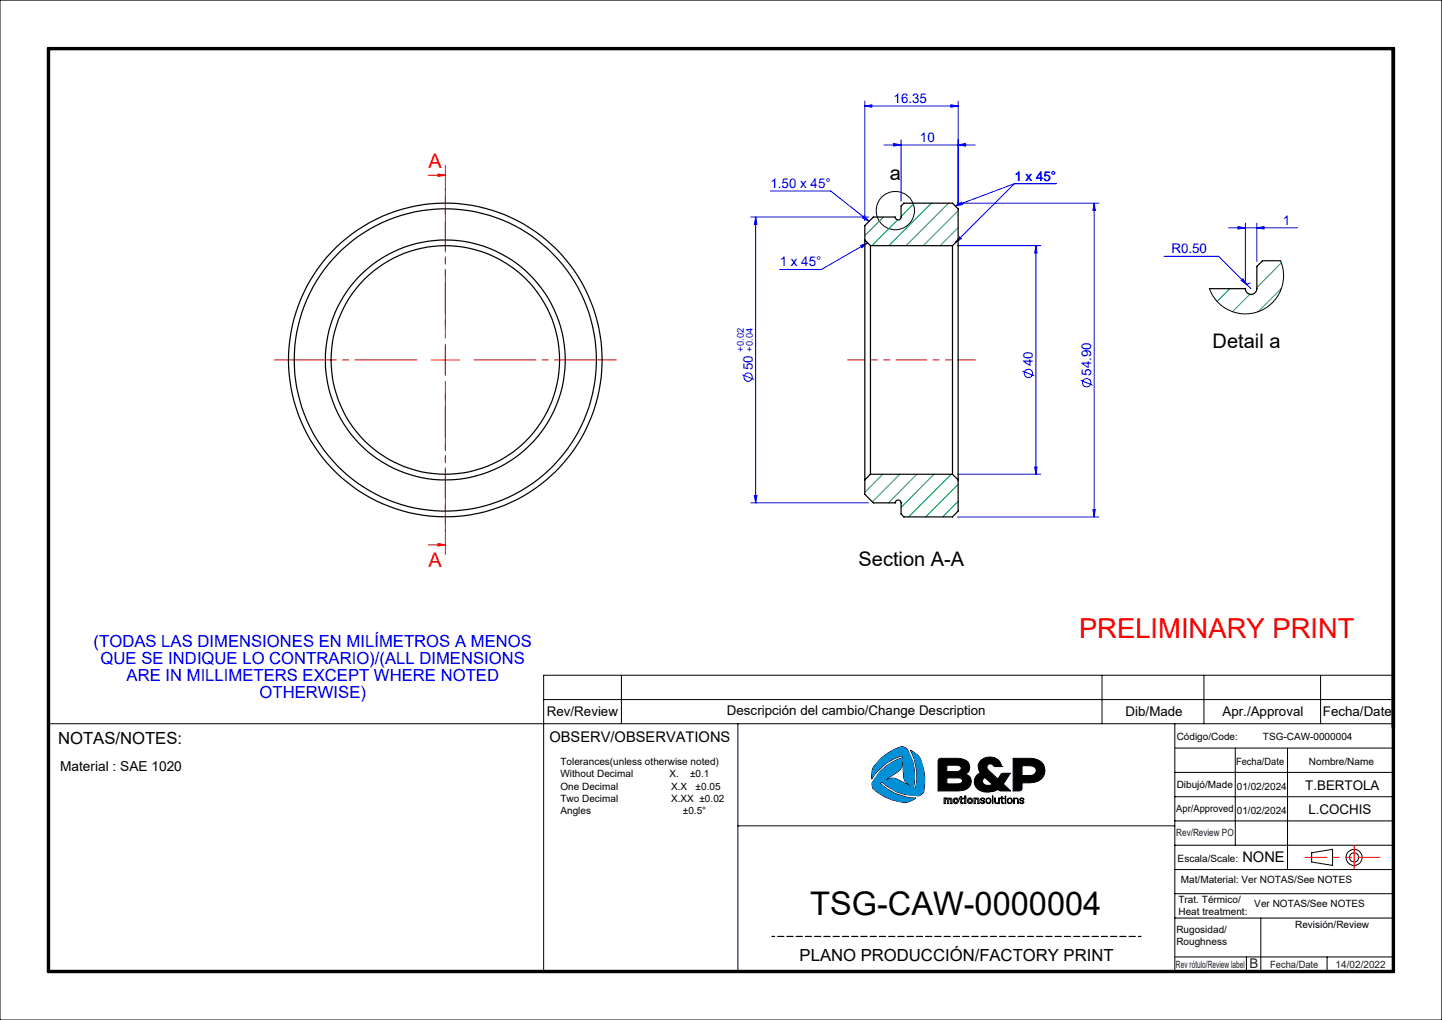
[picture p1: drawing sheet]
<svg xmlns="http://www.w3.org/2000/svg" width="297mm" height="210mm" viewBox="0 0 297 210" stroke-linecap="round" stroke-linejoin="round" font-family="sans-serif">
<g fill="none" stroke="#000" stroke-width=".21">
<path d="M0 0h297v210h-297zM128 139v10M227 139v10M248 139v10M272 139v10M287 139h-175v61M112 144h175M152 149v51M181.6 156a8.6 8.6 0 0 1 4.3-2.3l.8 .4a10.3 10.3 0 0 1 1.4 8.1l.4 .1a10.8 10.8 0 0 0-1-7.9 4.7 4.7 0 0 1 2 1.8 10.1 10.1 0 0 1 .6 7.1l-.7 .5a9.9 9.9 0 0 1-7.7-2.8l-.4 .3a10.8 10.8 0 0 0 7.4 3 4.3 4.3 0 0 1-2.5 .9 9.6 9.6 0 0 1-6.5-3.1l-.1-.8a10.1 10.1 0 0 1 6.3-5.3v-.4a10.4 10.4 0 0 0-6.4 4.8 4.2 4.2 0 0 1 .5-2.6zM185.9 156.6l.2 3.4 .2 .7 1.3 1.2-3.1-1.6-.6-.1-1.8 .5 2.9-1.9 .5-.5zM193.3 156.3l.4-.2h3.5a2.09 2.09 0 0 1 2.5 1.9l-.1 .7-.8 .7a1.68 1.68 0 0 1 1.3 1.7 1.68 1.68 0 0 1-1.5 1.6l-1.2 .1h-4.2zM195 157.5l2.4 .1a.58 .58 0 0 1 .6 .4 .58 .58 0 0 1-.3 .6l-.7 .2h-2z"/>
<path d="M202.1 156.5a2.71 2.71 0 0 1 3.9 .5l.3 .8h-1.5a.8 .8 0 0 0-.8-.5 .8 .8 0 0 0-.7 .6 2.07 2.07 0 0 0 1 1.4l1.2 1.1 .8-1.1 1.8-.1-1.4 2.2 1.4 1.4h-2l-.5-.3a3.5 3.5 0 0 1-4.6-.4 1.98 1.98 0 0 1 .9-3 1.94 1.94 0 0 1 .2-2.6zM206.3 157.8h.1M208.7 156.1h3.5a2.6 2.6 0 0 1 2.9 3.2 2.82 2.82 0 0 1-3.1 1.9h-1.5l-.1 1.5-.4 .1h-1.3zM210.5 157.6a2.82 2.82 0 0 1 2.8 .5 1.05 1.05 0 0 1-.1 1.2 1.05 1.05 0 0 1-1.1 .4h-1.6zM242 149v51M242 159h45M242 154h45M254.4 154v20M265.2 154v25M287 149h-277v51M152 170h90M194.5 164.3l1.5 .1 .1 1h-.3v-.7l-.2-.2-.2 .1v.8h-.3v-.8l-.2-.1-.2 .2v.7h-.2z"/>
<path d="M195 160.2h2.7l.5 .3v.4a.86 .86 0 0 1-1 .5h-2.2zM196.6 164.6l.2-.1 .3 .1v.5l-.3 .1-.2-.1zM197.8 164h.2v.3h.4v.2h-.4v.5a.22 .22 0 0 0 .1 .2 .22 .22 0 0 0 .3 0v.2a.63 .63 0 0 1-.6-.2 .63 .63 0 0 1 0-.7h-.2v-.2h.2zM198.7 164.3h.2v1.1h-.2zM198.7 163.9h.2v.2h-.2zM199.6 164.6l.2-.1 .2 .1v.5l-.2 .1-.2-.1zM200.6 164.3l.9 .1 .1 .2v.8h-.2v-.7l-.3-.2-.2 .3v.6h-.3zM202.5 160.4l.3-.3 1.6 1.4a1.33 1.33 0 0 1-2.1-.6zM202.6 165a.42 .42 0 0 1-.5-.2 .42 .42 0 0 1 0-.4l.5-.1 .2 .3h-.1a.28 .28 0 0 0-.3-.2 .28 .28 0 0 0-.3 .3h.1a.39 .39 0 0 1 .6 .4 .39 .39 0 0 1-.6 .3l-.3-.2 .5 .1h.2v-.3M203.3 164.5l.3-.1 .3 .1 .1 .3-.2 .5-.5-.1zM204.4 163.9h.1v1.5h-.1zM204.9 164.3h.1v.6a.36 .36 0 0 0 .3 .4 .36 .36 0 0 0 .4-.4v-.6h.1v1.1l-.1-.1-.3 .1-.4-.1z"/>
<path d="M206.3 164h.1v.3h.4l-.4 .1v.6a.23 .23 0 0 0 .1 .3 .23 .23 0 0 0 .3 0 .28 .28 0 0 1-.4 .1 .28 .28 0 0 1-.1-.4v-.6h-.3l.3-.1zM207 163.9l.2 .2zM207 164.3h.2v1.1h-.2zM207.7 164.5l.3-.1 .3 .1 .1 .3-.2 .5-.5-.1-.1-.3zM208.8 164.3l.1 .2a.48 .48 0 0 1 .8 .1v.8h-.1v-.6a.36 .36 0 0 0-.3-.4 .36 .36 0 0 0-.4 .4v.6h-.1zM210.1 164.4a.47 .47 0 0 1 .4-.1 .47 .47 0 0 1 .4 .3h-.1a.28 .28 0 0 0-.3-.2 .28 .28 0 0 0-.3 .3h.1a.4 .4 0 0 1 .5 .2 .4 .4 0 0 1-.2 .5h-.3l-.3-.2 .3 .1h.4l.1-.2-.2-.1a.46 .46 0 0 1-.5-.6zM242 164h45M242 169h45M242 174h45M242 179h45M270.2 175.6l4.3-.7v3.3l-4.3-.7zM242 184h45"/>
<path d="M242 189h45M242 197h45M256.7 197v3M259.7 189v11M273.3 197v3"/>
<circle cx="196.9" cy="164.9" r=".57"/>
<circle cx="199.8" cy="164.9" r=".57"/>
<circle cx="203.6" cy="164.9" r=".56"/>
<circle cx="208" cy="164.9" r=".57"/>
<circle cx="278.9" cy="176.5" r="1.66"/>
<circle cx="278.9" cy="176.5" r=".94"/>
</g>
<path d="M159 192.8h76" fill="none" stroke="#000" stroke-width=".25" stroke-dasharray="1.3 .6" stroke-dashoffset=".7"/>
<path d="M10 10h277v190h-277z" fill="none" stroke="#000" stroke-width=".7"/>
<path d="M268.7 176.5h15.5" fill="none" stroke="#f00" stroke-width=".21" stroke-dasharray="6.3 1.3 1.3 1.3 1.3 1.3" stroke-dashoffset="1.8"/>
<path d="M278.9 174.2v4.6" fill="none" stroke="#f00" stroke-width=".21" stroke-dasharray="6.3 1.3 1.3 1.3 1.3 1.3"/>
<path d="M195 160.2h2.7l.5 .3 .1 .4-.3 .3-.5 .2h-2.5zM195 157.5l2.4 .1 .5 .2 .1 .5-.3 .4-.4 .1h-2.3zM193.3 156.3l-.1 6.5h4.4a2.08 2.08 0 0 0 2.4-2.3l-.4-.8-.8-.3a1.68 1.68 0 0 0 .9-1.9 1.68 1.68 0 0 0-1.7-1.3l-4.4-.1zM202.5 160.3l.3-.2 1.6 1.4-.7 .2-.9-.1-.5-.7zM202 156.6l-.5 .9 .1 1.1a.37 .37 0 0 1 .2 .4 .37 .37 0 0 1-.3 .3l-.7 1-.1 .8 .2 .9 .6 .6 .4 .2a4.1 4.1 0 0 0 3.7-.3l.4 .3h2.1l-1.4-1.4 1.4-2.2h-1.8l-.8 1.2-2.1-2-.1-.6 .1-.4 .4-.1 .6 .1 .4 .4h1.5v-.1a2.6 2.6 0 0 0-4.3-1.1zM210.5 157.6h1.8l.7 .3 .4 .5-.1 .7-.4 .4-.5 .2h-1.9zM208.7 156.1v6.7l1.6-.1 .2-.3v-1.2h1.5a2.75 2.75 0 0 0 3.2-2.4v-.8l-.3-.7a3.1 3.1 0 0 0-2.7-1.2z" fill-rule="evenodd" fill="#000"/>
<path d="M181.6 156l-1.6 1.8a4.1 4.1 0 0 0-.5 2.6 10.5 10.5 0 0 1 6.4-4.8v.4a9.6 9.6 0 0 0-6.3 5.4 1.5 1.5 0 0 0 1.1 1.6 8.6 8.6 0 0 0 6.3 2.1l1.7-.8a10.7 10.7 0 0 1-7.4-3l.4-.3a9.8 9.8 0 0 0 7.8 2.8l.6-.5a9.5 9.5 0 0 0-1-7.7l-1.6-1.2a10.7 10.7 0 0 1 1 7.9l-.4-.1a9.7 9.7 0 0 0-1.5-8.2 1.71 1.71 0 0 0-2.1 .2l-1.1 .5zM185.9 156.6l.3 3.9 .2 .4 1.2 1-3.3-1.7h-.7l-1.5 .5 3.2-2.1 .4-.6z" fill-rule="evenodd" fill="#0090d6"/>
<g fill="none" stroke="#00f" stroke-width=".21">
<path d="M158.7 39.3h12.4l7.9 6.3M178.1 21.8l1.5-.2v.5zM178.1 20.8v24.7M178.1 21.8h19.2M182.1 29.8h18.7M184.1 29.6l1.5 .2-1.5 .3zM185.6 28.8v12.6M195.9 21.6l1.4 .2-1.4 .3zM197.3 29.8l1.6-.2v.5zM197.3 20.8v21.2M209 37.8l-12.3 4.6M209 37.8h8.5"/>
<path d="M209 37.8l-12.3 12.2M154.6 44.7h24.3M155.6 44.7v58.8M155.6 44.7l.3 1.5h-.5zM177.3 50.5l1.4-.5-1.2 1zM178 44.4l1 1.2-1.3-.7zM178.7 50l-9.5 5.5h-8.6M196.7 42.4l1.4-.7 .2 .4zM197.2 41.8h29.1M197.2 50.6h17.1M197.6 48.7l.4 .4-1.3 .9zM213.4 50.6l.2 1.5h-.5z"/>
<path d="M213.4 50.6v47M225.4 41.8l.2 1.5h-.5zM225.4 41.8v64.6M239.7 52.8h11.3l6.7 6.6M253 46.9h14.3M255 46.7l1.5 .2-1.5 .3zM256 57.4l.9 1.2-1.3-.9zM256.5 45.9v12.5M257.6 58.3l-.8 .4M258.9 46.9l1.4-.2v.5zM258.9 45.9v8M152.9 77.1l2.4 1"/>
<path d="M210.6 76.4l2.4 1M222.6 78.3l2.4 1M197.2 97.6h17.1M213.1 96.2h.5l-.2 1.4zM154.6 103.5h24.3M155.4 102h.5l-.3 1.5zM197.2 106.4h29.1M225.1 104.9h.5l-.2 1.5z"/>
<circle cx="154.1" cy="77.6" r=".85"/>
<circle cx="211.8" cy="76.9" r=".87"/>
<circle cx="223.8" cy="78.8" r=".87"/>
</g>
<circle cx="184.4" cy="43.4" r="3.9" fill="none" stroke="#000" stroke-width=".21"/>
<path d="M88.2 36.1h3.5M90.2 35.8l1.5 .3-1.5 .2zM88.8 74.1h5.9M91.7 71.2v5.8M88.2 112.2h3.5M90.2 111.9l1.5 .3-1.5 .2z" fill="none" stroke="#f00" stroke-width=".21"/>
<path d="M85.9 74.1h-29.4M91.7 68.2v-29.3M91.7 80v29.3M97.6 74.1h29.4" fill="none" stroke="#f00" stroke-width=".21" stroke-dasharray="15.2 1.3 1.3 1.3" stroke-dashoffset="2.5"/>
<path d="M91.7 34.1v80" fill="none" stroke="#f00" stroke-width=".21" stroke-dasharray="6.3 1.3 1.3 1.3 1.3 1.3" stroke-dashoffset="1.2"/>
<path d="M200.9 74.1h-26.3" fill="none" stroke="#f00" stroke-width=".21" stroke-dasharray="6.3 1.3 1.3 1.3 1.3 1.3" stroke-dashoffset="2.7"/>
<g fill="none" stroke="#009d4f" stroke-width=".21">
<path d="M181.9 44.7l-3.8 3.8M184.9 45.3l-5.3 5.2M188.3 41.8l-2.7 2.8M191.8 41.8l-8.7 8.8M195.4 41.8l-8.8 8.8M197.3 43.4l-7.2 7.2M197.3 46.9l-3.7 3.7M253.3 59.4l-2.6 2.6M263.9 54.1l-5 5.1M263.9 59.4l-4.7 4.8M257.4 60.6l-3.5 3.6M181.8 97.6l-3.7 3.7"/>
<path d="M185.3 97.6l-5.6 5.7M188.8 97.6l-5.8 5.9M192.4 97.6l-6.8 6.8M195.9 97.6l-8.8 8.8M197.3 99.7l-6.7 6.7M197.3 103.2l-3.1 3.2"/>
</g>
<path d="M90.2 35.8l1.5 .3-1.5 .2zM90.2 111.9l1.5 .3-1.5 .2z" fill="#f00"/>
<g fill="#00f">
<path d="M255 46.7l1.5 .2-1.5 .3zM258.9 46.9l1.4-.2v.5z"/>
<path d="M197.3 29.8l1.6-.2v.5zM184.1 29.6l1.5 .2-1.5 .3zM195.9 21.6l1.4 .2-1.4 .3zM178.1 21.8l1.5-.2v.5z"/>
<path d="M71.9 -.1h1.4zM96.9 -.1h1.4zM88.4 -.1h1.3zM70.2 -.1h1.2zM78.4 -.1h1zM178 44.4l1 1.2-1.3-.7zM177.3 50.5l1.4-.5-1.2 1zM196.7 42.4l1.4-.7 .2 .4zM197.6 48.7l.4 .4-1.3 .9zM256 57.4l-.4 .3 1.3 .9z"/>
<path d="M155.6 44.7l.3 1.5h-.5zM155.4 102h.5l-.3 1.5z"/>
<path d="M40.9 -.1h.4zM40.9 -.1h.4zM225.4 41.8l.2 1.5h-.5zM225.1 104.9h.5l-.2 1.5zM213.4 50.6l.2 1.5h-.5zM213.1 96.2h.5l-.2 1.4z"/>
</g>
<g fill="none" stroke="#000" stroke-width=".25">
<path d="M178.1 49.4v-2.9l1.8-1.8h4.5a.6 .6 0 0 0 .6 .6 .6 .6 0 0 0 .6-.6v-2.3l.6-.6h10l1.1 1.2v6.4M178.1 49.4v49.4M178.1 49.4l1.2 1.2M179.3 50.6v47M179.3 50.6h16.9M196.2 50.6v47M197.3 49.4v49.4M197.3 49.4l-1.1 1.2M263.7 53.7h-3.7l-1.1 1.1v4.6a1.18 1.18 0 0 1-1.2 1.2 1.18 1.18 0 0 1-1.2-1.2h-7.4M178.1 98.8v3l1.8 1.7h4.5a.6 .6 0 0 1 .6-.6 .6 .6 0 0 1 .6 .6v2.3l.6 .6h10l1.1-1.2v-6.4M179.3 97.6h16.9M179.3 97.6l-1.2 1.2"/>
<path d="M196.2 97.6l1.1 1.2"/>
<circle cx="91.7" cy="74.1" r="23.5"/>
<circle cx="91.7" cy="74.1" r="32.3"/>
<circle cx="91.7" cy="74.1" r="31.1"/>
<circle cx="91.7" cy="74.1" r="24.7"/>
</g>
<path d="M263.7 53.7l.5 1.2 .2 1.4-.1 1.6-.6 2-.7 1.3-1 1.2-1 .8-1.7 .9-1.4 .4-2 .1-1.4-.2-1.5-.6-1.1-.6-1.2-1.1-1.1-1.5-.5-1.2" fill="none" stroke="#000" stroke-width=".21"/>
<text font-size="6.7" x="166.9" y="188.3">TSG-CAW-0000004</text>
<text font-size="5.6" fill="#f00" x="222.2" y="131.3">PRELIMINARY PRINT</text>
<g font-size="4.1" fill="#f00">
<text x="88.2" y="34.6">A</text>
<text x="88.2" y="116.7">A</text>
</g>
<g font-size="4.1">
<text x="183.3" y="37.1">a</text>
<text x="249.8" y="71.6">Detail a</text>
<text x="176.8" y="116.5">Section A-A</text>
</g>
<g font-size="3.4" fill="#00f">
<text x="19.3" y="133.3">(TODAS LAS DIMENSIONES EN MILÍMETROS A MENOS</text>
<text x="20.7" y="136.8">QUE SE INDIQUE LO CONTRARIO)/(ALL DIMENSIONS</text>
<text x="26.1" y="140.3">ARE IN MILLIMETERS EXCEPT WHERE NOTED</text>
<text x="53.5" y="143.8">OTHERWISE)</text>
</g>
<g font-size="3.4">
<text x="12" y="153.1">NOTAS/NOTES:</text>
<text x="164.7" y="197.9">PLANO PRODUCCIÓN/FACTORY PRINT</text>
</g>
<g font-size="3">
<text x="113.2" y="152.7">OBSERV/OBSERVATIONS</text>
<text x="255.9" y="177.4">NONE</text>
</g>
<text font-size="2.8" x="12.4" y="158.7">Material : SAE 1020</text>
<g font-size="2.7" fill="#00f">
<text x="184" y="21.2">16.35</text>
<text x="189.5" y="29.2">10</text>
<text x="158.7" y="38.7">1.50 x 45°</text>
<text x="209" y="37.2">1 x 45°</text>
<text x="264.2" y="46.3">1</text>
<text x="241.3" y="52.1">R0.50</text>
<text x="160.6" y="54.9">1 x 45°</text>
<text x="155" y="76.2" transform="rotate(-90 155 76.2)">50</text>
<text x="212.7" y="75.4" transform="rotate(-90 212.7 75.4)">40</text>
<text x="224.7" y="77.4" transform="rotate(-90 224.7 77.4)">54.90</text>
</g>
<g font-size="2.7">
<text x="112.6" y="147.5">Rev/Review</text>
<text x="149.7" y="147.3">Descripción del cambio/Change Description</text>
<text x="231.8" y="147.3">Dib/Made</text>
<text x="251.8" y="147.3">Apr./Approval</text>
<text x="272.5" y="147.4">Fecha/Date</text>
<text x="268.8" y="162.6">T.BERTOLA</text>
<text x="269.5" y="167.7">L.COCHIS</text>
</g>
<text font-size="2.7" fill="#191924" x="257.3" y="199.4">B</text>
<g font-size="2.1">
<text x="242.4" y="152.3">Código/Code:</text>
<text x="260.1" y="152.3">TSG-CAW-0000004</text>
<text x="115.4" y="157.6">Tolerances(unless otherwise noted)</text>
<text x="115.4" y="160.1">Without Decimal</text>
<text x="137.9" y="160.1">X.</text>
<text x="142.1" y="160.1">±0.1</text>
<text x="254.6" y="157.4">Fecha/Date</text>
<text x="269.6" y="157.5">Nombre/Name</text>
<text x="115.4" y="162.6">One Decimal</text>
<text x="115.4" y="165.1">Two Decimal</text>
<text x="115.4" y="167.6">Angles</text>
<text x="138.2" y="165.1">X.XX ±0.02</text>
<text x="138.2" y="162.6">X.X</text>
<text x="140.6" y="167.6">±0.5°</text>
<text x="143.3" y="162.6">±0.05</text>
<text x="242.3" y="167.1">Apr/Approved</text>
<text x="242.4" y="162.3">Dibujó/Made</text>
<text x="254.7" y="162.6">01/02/2024</text>
<text x="254.7" y="167.7">01/02/2024</text>
<text x="242.6" y="177.5">Escala/Scale:</text>
<text x="242.7" y="185.9">Trat. Térmico/</text>
<text x="243.2" y="181.7">Mat/Material: Ver NOTAS/See NOTES</text>
<text x="242.7" y="188.4">Heat treatment:</text>
<text x="258.3" y="186.7">Ver NOTAS/See NOTES</text>
<text x="266.8" y="191.1">Revisión/Review</text>
<text x="242.3" y="192">Rugosidad/</text>
<text x="242.3" y="194.5">Roughness</text>
</g>
<g font-size="2.1" fill="#191924">
<text x="242.3" y="172.1">Rev/Review PO</text>
<text x="242.2" y="199.2">Rev rótulo/Review label</text>
<text x="261.6" y="199.3">Fecha/Date</text>
<text x="275.1" y="199.3">14/02/2022</text>
</g>
<g font-size="1.9" fill="#00f">
<text x="153.2" y="72.4" transform="rotate(-90 153.2 72.4)">+0.02</text>
<text x="155" y="72.4" transform="rotate(-90 155 72.4)">+0.04</text>
</g>
</svg>
